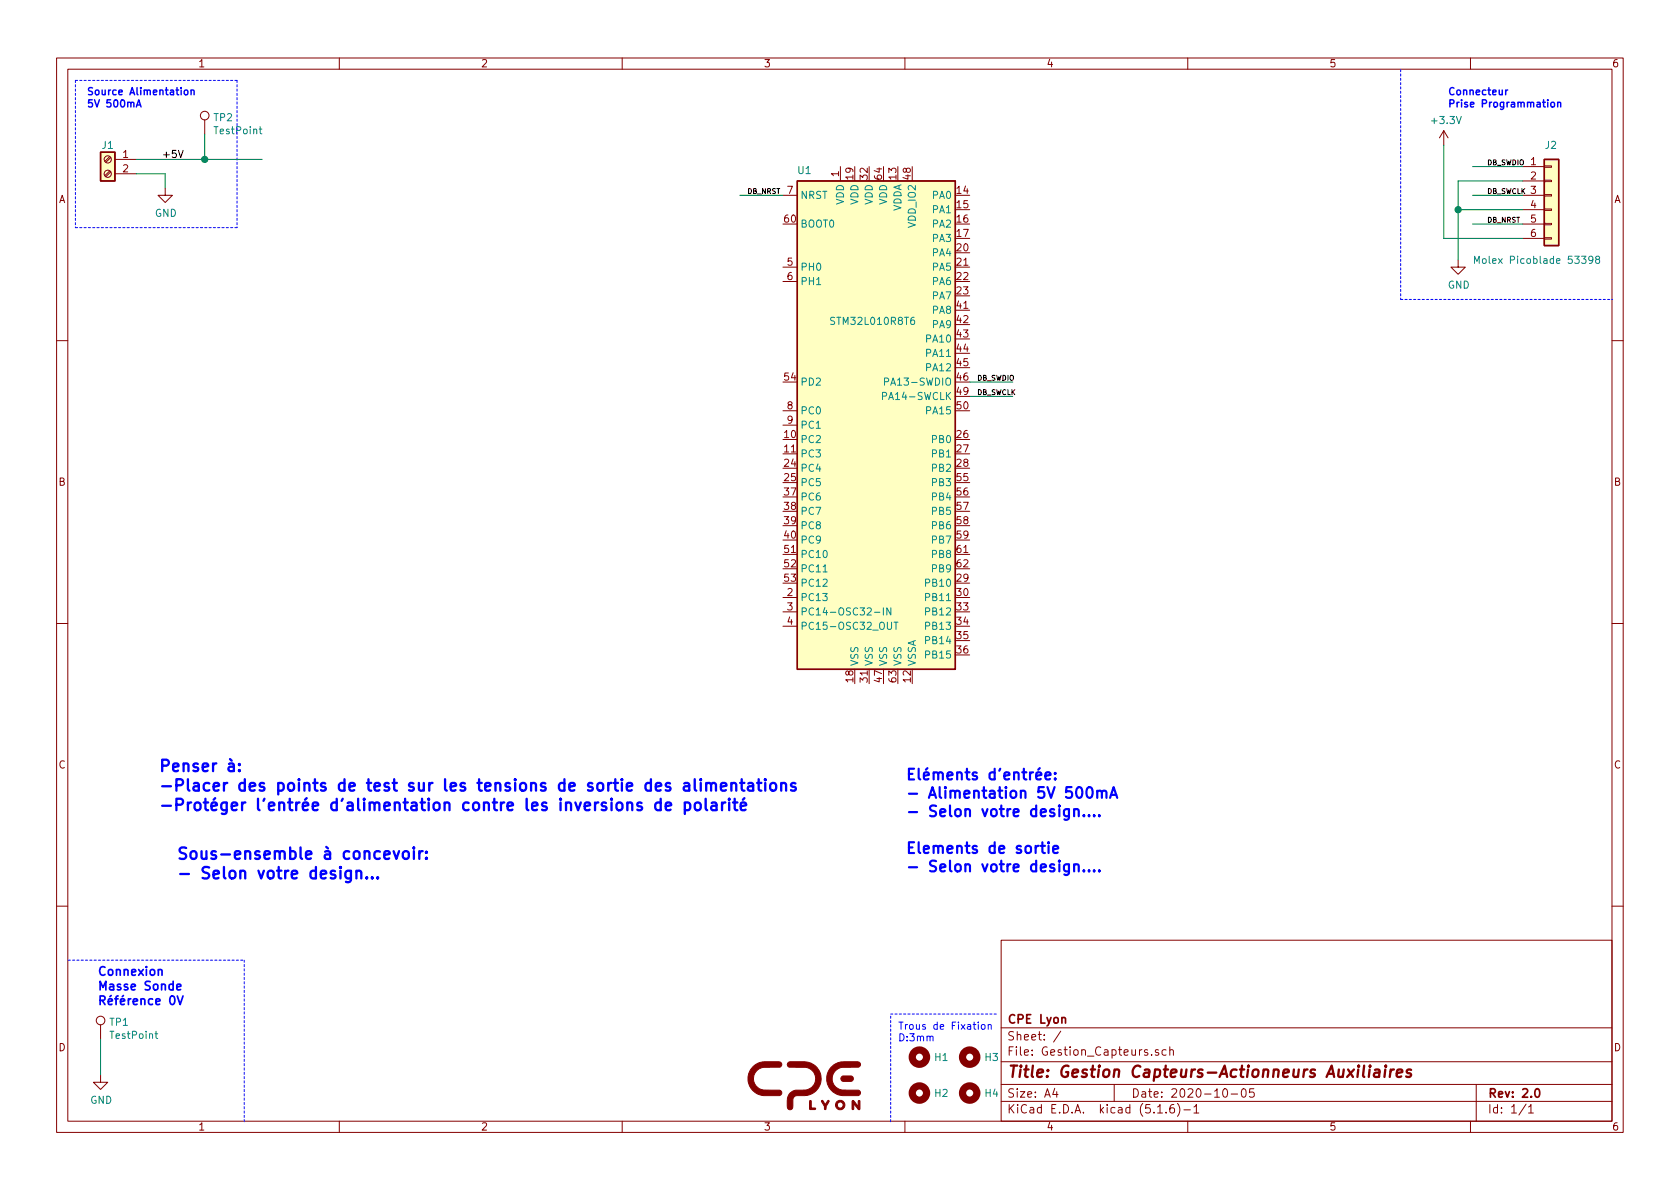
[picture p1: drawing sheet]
<svg xmlns="http://www.w3.org/2000/svg" width="297mm" height="210mm" viewBox="0 0 297 210" stroke-linecap="round" stroke-linejoin="round" font-family="sans-serif">
<g fill="none" stroke="#840000" stroke-width=".18">
<path d="M10 10.3h277v189.9h-277zM12 12.2h273v186.1h-273zM60 10.3v1.9M110 10.3v1.9M160 10.3v1.9M210 10.3v1.9M260 10.3v1.9M19.4 30.2l-.9 .9M19.4 27.7l-.9 .8M19.6 30.4l-.9 .8M19.6 27.9l-.9 .8M20.3 28.2h3.8"/>
<path d="M20.3 30.7h3.8M29.2 33.3v1.2h1.3l-1.3 1.3-1.3-1.3h1.3M36.2 21.2v2.5M138.4 34.5h2.6M148.6 29.5v2.5M255.3 23.1l-.8 1.3M255.3 23.1v2.5M255.3 23.1l.7 1.3M269.2 29.5h3.8M269.2 32h3.8M269.2 34.5h3.8M269.2 37.1h3.8"/>
<path d="M269.2 39.6h3.8M273 39.5h1.3v.2h-1.3zM273 37h1.3v.2h-1.3zM273 31.9h1.3v.2h-1.3zM273 29.3h1.3v.3h-1.3zM273 34.4h1.3v.3h-1.3zM138.4 47.2h2.6M138.4 49.8h2.6M257.8 46v1.2h1.3l-1.3 1.3-1.3-1.3h1.3M269.2 42.2h3.8M273 42h1.3v.3h-1.3zM10 60.2h2"/>
<path d="M138.4 72.6h2.6M138.4 75.2h2.6M285 60.2h2M10 110.3h2M138.4 105.7h2.6M138.4 108.2h2.6M138.4 110.7h2.6M285 110.3h2M10 160.2h2M177 166.3h108v32h-108zM285 160.2h2M17.8 190.1v1.3h1.2l-1.2 1.3-1.3-1.3h1.3"/>
<path d="M17.8 181.2v2.6M60 198.3v1.9M110 198.3v1.9M160 198.3v1.9M177 194.8h108M177 191.8h108M177 187.8h108M177 181.8h108M186.5 192.5l-.4 1h1M186.8 193v1M187.6 182.3l-1.3 2M197 191.8v3"/>
<path d="M204.7 196.8h.8M204.8 185.7l-.3-.1-.2 .2v.2l.5 .2v.3h-.5M206.2 196.7v.1M206.2 185.7l-.4-.1-.3 .3v.6l.3 .1 .4-.1M206.8 185.7l.2-.1 .4 .1 .1 .9M206.8 185.1v1.5M207.5 195.3a.59 .59 0 0 0-.7 .7v.5l.2 .2 .4 .1 .2-.1 .1-.5-.2-.2-.4-.1-.3 .3M208.2 195.1a1.71 1.71 0 0 1 0 2.3M209.3 196.3h1.2M210 198.3v1.9M211.1 195.8l.4-.5v1.5M211.1 196.8h.9"/>
<path d="M216.3 192.7l.4-.2a.94 .94 0 0 1 0 1.5 .79 .79 0 0 1-.4-1.3zM217.7 193.5h1.1M219.6 192.7l.4-.2a.94 .94 0 0 1 0 1.5 .82 .82 0 0 1-.4-1.3zM221.7 192.5h-.7l-.1 .7 .2-.1 .5 .1 .2 .2-.1 .5-.2 .1-.6-.1M260 198.3v1.9M261 191.8v6.5M269.8 195.2l-1.2 2M270.3 195.8l.4-.5v1.5M270.3 196.8h.8"/>
<circle cx="19" cy="28.2" r=".63"/>
<circle cx="19" cy="30.7" r=".63"/>
<circle cx="36.2" cy="20.4" r=".76"/>
<circle cx="17.8" cy="180.5" r=".76"/>
</g>
<path d="M271.5 192.7l.2-.2a.81 .81 0 0 1 .6 .6 .81 .81 0 0 1-.3 .8l-.1 .1a.79 .79 0 0 1-.4-1.3z" fill="none" stroke="#840000" stroke-width=".3"/>
<path d="M242.2 189.1l-.2 1.3M242.2 188.4v.2l.1-.1-.1-.1v.2M243.1 189.2h.8l-.1 1.2M243.9 189.6l-.7 .1a.4 .4 0 0 0-.3 .3 .4 .4 0 0 0 .3 .4l.6-.1M244.9 189.1l-.1 1.3M245 188.4l-.1 .1 .1 .1v-.2v.2M245.9 189.1l-.2 1.3M246.5 189.1a.54 .54 0 0 0-.7 .4M247 189.8l.9-.2v-.4h-.8l-.2 1 .3 .2 .6-.1M249.5 189.2a.49 .49 0 0 0-.8 .3l.1 .2 .5 .1 .2 .3-.3 .3-.6-.1" fill="none" stroke="#840000" stroke-width=".41"/>
<g fill="#ffffc2" stroke="#ffffc2" stroke-width=".18">
<path d="M273 28.2h2.6v15.2h-2.6z"/>
<path d="M141 32h27.9v86.4h-27.9z"/>
<path d="M17.8 26.9h2.5v5.1h-2.5z"/>
</g>
<path d="M17.8 26.9h2.5v5.1h-2.5zM141 32h27.9v86.4h-27.9zM273 28.2h2.6v15.2h-2.6z" fill="none" stroke="#840000" stroke-width=".25"/>
<g fill="none" stroke="#008484" stroke-width=".18">
<path d="M45.8 22.8h.5M46 22.4v1.1l.3 .2M260.7 46.6v-1.3l.4 .9 .4-.9v1.3M281.6 45.9l-.2 .2-.4-.1-.1-.1 .1-.5 .4-.1 .2 .1a.87 .87 0 0 1-.3 1.2h-.3M282.3 45.9l-.1-.2v-.3l.1-.1 .4 .1 .1 .3-.6 .2-.1 .2v.2l.2 .3 .4-.1 .1-.2v-.3l-.2-.1M156 70h.6l.2-.2-.1-.3-.2-.1h-.5v1.3M156.4 67.5l.7-.1v-.4l-.2-.2h-.5v1.3M145.5 101.1h.8M154.6 108.3h1M156.2 107.5v1.3M156.9 110v1.1l.2 .2 .4-.1 .1-.1v-1.1M157.5 107.5v1.3l-.7-1.3v1.3"/>
<path d="M158.1 110h.7M158.4 110v1.3M27.4 182.8h.5M27.6 182.4v1.1l.3 .1"/>
</g>
<g fill="none" stroke="#840000" stroke-width="1.3">
<circle cx="162.6" cy="186.9" r="1.27"/>
<circle cx="162.6" cy="193.3" r="1.27"/>
<circle cx="171.4" cy="186.9" r="1.27"/>
<circle cx="171.4" cy="193.3" r="1.27"/>
</g>
<g fill="#840000" stroke="#840000" stroke-width=".18">
<path d="M139.3 187.9l.3-.1h2.7a3 3 0 0 1 2.9 2.9 3 3 0 0 1-2.9 3h-1.5l-.4 .2-.2 .5v1.2a.51 .51 0 0 1-.5 .7 .51 .51 0 0 1-.5-.6v-1.1a1.78 1.78 0 0 1 1.5-1.8h1.3a2.04 2.04 0 0 0 2.2-1.7 2.04 2.04 0 0 0-1.5-2.3l-3.2-.1a.44 .44 0 0 1-.2-.8z"/>
<path d="M147.9 194.8a.84 .84 0 0 1 1.2-.1 .84 .84 0 0 1 .2 1.2 .84 .84 0 0 1-1.2 .2l-.4-.6h.3a.52 .52 0 0 0 .8 .4 .52 .52 0 0 0 0-.9 .52 .52 0 0 0-.8 .4l-.3 .1z"/>
<path d="M150.7 194.7v-.1a.92 .92 0 0 1 .8 .7l.2 .4v-1l.3-.1v1.6l-.3-.1-.7-1v1l-.3 .1z"/>
<path d="M145.2 194.7l.3-.1 .4 .7 .4-.6a.16 .16 0 0 1 .3-.1 .16 .16 0 0 1-.1 .3l-.4 .8-.1 .5h-.2a1.77 1.77 0 0 0-.5-1.4z"/>
<path d="M143.2 194.7h.2v1.2h.7v.3h-.9z"/>
<path d="M133.1 188.6a2.88 2.88 0 0 1 2-.8h2.6a.49 .49 0 0 1 .5 .3 .49 .49 0 0 1-.3 .6h-1.8a2.78 2.78 0 0 0-1.8 .3 2.01 2.01 0 0 0-1.1 2.1 2.01 2.01 0 0 0 1.8 1.7h2.9a.5 .5 0 0 1 .3 .5 .5 .5 0 0 1-.4 .4h-2.7a3 3 0 0 1-2.8-2.6 2.97 2.97 0 0 1 .8-2.5z"/>
<path d="M146.9 188.7l.9-.6 .8-.3h3.1a.49 .49 0 0 1 .4 .4 .49 .49 0 0 1-.3 .5h-2.9a2.03 2.03 0 0 0-1.8 2 2.03 2.03 0 0 0 1.7 2.1h3a.5 .5 0 0 1 .3 .5 .5 .5 0 0 1-.4 .4h-2.7a3 3 0 0 1-2.8-2.6l.1-1.3z"/>
<path d="M148.8 190.4l.2-.1h1.5a.5 .5 0 0 1 .4 .5 .5 .5 0 0 1-.4 .4h-1.5a.49 .49 0 0 1-.2-.8z"/>
</g>
<path d="M13.3 14.2h28.6M13.3 14.2v26.1M41.9 14.2v26.1M247.6 12.3v40.7M13.3 40.3h28.6M247.6 53h37.5M12.1 169.8h31.1M43.2 169.8v28.6M157.5 179.3h19M157.5 198.4v-19.1" fill="none" stroke="#00f" stroke-width=".18" stroke-dasharray=".4 .4"/>
<g fill="none" stroke="#008400" stroke-width=".18">
<path d="M24.1 30.7h5.1v2.6M24.1 28.2h22.3M36.2 23.7v4.5M130.8 34.5h7.6M255.3 25.6v16.6h13.9M257.8 37.1h11.4M260.3 39.6h8.9M260.3 34.5h8.9M260.3 29.5h8.9M269.2 32h-11.4v14M171.4 70.1h7.7M171.4 67.6h7.7"/>
<path d="M17.8 183.8v6.3"/>
</g>
<path d="M31.5 26.6l.5 1.3 .4-1.3" fill="none" stroke="#000" stroke-width=".18"/>
<path d="M164.4 183.4l.2-.2 .3 .1 .1 .8M173 180.7v.2M173 181.2v.8M173.6 181.3l.2-.1h.3l.1 .2-.1 .6h-.3l-.2-.1zM174.7 181.3l.2-.1h.3l.1 .8M174.7 181.2v.8" fill="none" stroke="#00f" stroke-width=".18"/>
<path d="M24.1 18.9l.4-1.3 .4 1.3M24.2 18.6h.6M32.7 16l.3-.1 .2 .1-.1 .7-.3 .1-.2-.3zM33.8 16l.2-.1 .3 .1v.8M33.8 15.9v.9M266.6 15.9l-.4 .2M274.3 18.1h.3l.2 .1v.7h-.4l-.2-.2zM275.4 18.2l.2-.1h.3v.8M275.4 18.1v.8" fill="none" stroke="#00f" stroke-width=".25"/>
<g fill="none" stroke="#00f" stroke-width=".38">
<path d="M184.8 137.2l1-.2-.2-.3-.5-.1-.3 .2 .1 .9 .2 .1 .5-.1M186.6 137.7h.1l-.1 .1-.1-.1h.1v.1M186.6 136.7h.1l-.1 .1-.1-.1h.1v.1M192.3 139.4a.45 .45 0 0 1 .4-.2 .45 .45 0 0 1 .4 .3 .98 .98 0 0 1-.5 1.6 1.09 1.09 0 0 1-.4-1.6zM194 140a.47 .47 0 0 1 .8 .1v1M194 139.8v1.3M184 149.6h.8M184.3 148.9v1.7l.1 .1 .4 .1M185.4 148.9l-.1 .1h.2l-.1-.1v.2M185.4 149.6v1.2M186.2 150.2l.9-.2-.1-.3-.5-.1-.3 .3 .1 .8 .2 .1 .5-.1M189.9 143.3a.47 .47 0 0 1 .8 .1v.9"/>
<path d="M189.9 153a.47 .47 0 0 1 .8 .1v1M189.9 143.1v1.2M189.9 152.8v1.3M191.6 144.2h.1l-.1 .1-.1-.1h.1v.1M191.6 153.9l.1 .1-.1 .1-.1-.1 .1-.1v.2M192.6 144.2v.1l-.1-.1h.1v.1M192.6 153.9v.2l-.1-.1 .1-.1v.2M193.4 144.2h.1l-.1 .1v-.1v.1M193.4 153.9l.1 .1-.1 .1v-.2v.2M194.4 144.2h.1l-.1 .1-.1-.1h.1v.1M194.4 153.9l.1 .1-.1 .1v-.2v.2M194.8 140.1a.45 .45 0 0 1 .8-.2v1.2"/>
<path d="M196.3 141.1l.6-1.9 .6 1.9M196.4 140.6h1"/>
</g>
<g fill="none" stroke="#00f" stroke-width=".41">
<path d="M42.3 136.2l.1 .1-.1 .1-.1-.1 .1-.1v.2M42.3 135.1l.1 .1-.1 .1-.1-.1 .1-.1v.2M122.8 137.8v1.7l.3 .3M123.9 137.8l-.1 .1h.2l-.1-.1v.2M123.9 138.4v1.4M124.9 138.7a.49 .49 0 0 1 .4-.3 .49 .49 0 0 1 .4 .4v1M124.9 138.4v1.4M125.7 138.8l.3-.4 .5 .2 .1 1.2M127.5 139.1l.9-.2-.1-.3-.5-.2-.3 .4 .1 .9 .2 .1 .5-.1M129.3 138.7a.52 .52 0 0 1 .8-.1l.1 1.2M129.3 138.4v1.4M130.9 138.4h.7"/>
<path d="M131.1 137.8v1.7l.1 .2 .4 .1M132.3 138.6l.2-.2 .6 .2 .1 1.2M133.2 138.9l-.7 .1a.4 .4 0 0 0-.3 .4 .4 .4 0 0 0 .3 .4l.7-.1M133.9 138.4h.7M134.1 137.8v1.7l.1 .2 .4 .1M135.3 137.8l-.1 .1h.2l-.1-.1v.2M135.3 138.4v1.4M136.3 138.7a.54 .54 0 0 1 .5-.3 .54 .54 0 0 1 .4 .5v.5a.55 .55 0 0 1-.5 .4 .55 .55 0 0 1-.5-.4zM138.1 138.7a.49 .49 0 0 1 .5-.3 .49 .49 0 0 1 .4 .4v1M138.1 138.4v1.4M140.6 138.6a.49 .49 0 0 0-.7 .2l.1 .2 .6 .2 .1 .2-.1 .3-.2 .1-.5-.1M62.1 154v1.6a.56 .56 0 0 1-.9 .3"/>
<path d="M62.1 154.1a.65 .65 0 0 0-.9 .1l-.1 .2 .1 .7a.65 .65 0 0 0 .9 .1M63 154.2a.49 .49 0 0 1 .5-.2 .49 .49 0 0 1 .4 .3v1M63 154v1.3M64.8 155.1l.1 .1-.1 .1-.1-.1 .1-.1v.2M65.8 155.1l.1 .1-.1 .1-.1-.1 .1-.1v.2M66.8 155.1l.1 .1-.1 .1-.1-.1 .1-.1v.2M69.6 150.5l.5 1.4 .5-1.4M71.3 150.7a.54 .54 0 0 1 .6-.2 .54 .54 0 0 1 .4 .4v.6a.55 .55 0 0 1-.5 .4 .55 .55 0 0 1-.6-.4zM73.2 149.9l-.1 .1h.1v-.1v.1M73.2 150.5v1.4M74.1 150.5v1.4M74.7 150.5a.5 .5 0 0 0-.6 .4"/>
<path d="M75.4 151.7l.1 .1-.1 .1-.1-.1 .1-.1v.2M75.4 150.6l.1 .1-.1 .1-.1-.1 .1-.1v.2M116.8 142l-.5-.1-.5 .4v.6l.3 .3 .2 .1 .5-.1M116.8 141.2v2.1M117.7 142.6l1-.2-.1-.4-.6-.1-.3 .3 .1 1 .2 .1 .6-.1M121.1 142l.6-.1 .3 .4v.6l-.1 .3-.2 .1-.6-.1M121.1 141.9v2M122.9 142.1a.56 .56 0 0 1 .6-.2 .56 .56 0 0 1 .4 .4v.6a.55 .55 0 0 1-.5 .4 .55 .55 0 0 1-.6-.4zM124.8 141.2v1.8l.2 .3M125.8 142l.2-.1 .6 .1 .1 1.3M126.7 142.4l-.7 .1a.41 .41 0 0 0-.3 .4 .41 .41 0 0 0 .3 .4l.7-.1M127.7 141.9v1.4"/>
<path d="M128.2 141.9a.54 .54 0 0 0-.5 .4M128.9 141.2l-.1 .1h.2l-.1-.1v.2M128.9 141.9v1.4M129.6 141.9h.8M129.9 141.2v1.8l.1 .2 .4 .1M131 142.6l.9-.2-.1-.4-.6-.1-.2 .3v1l.2 .1 .6-.1M131.6 141.1l-.3 .3"/>
</g>
<path d="M31.3 174.5l.7-.1-.1-.3-.4-.1-.2 .2v.8h.6M31.3 176.1l.6 1.5 .5-1.5" fill="none" stroke="#00f" stroke-width=".3"/>
<g fill="#008400" stroke="#008400" stroke-width=".25">
<circle cx="257.8" cy="37.1" r=".51"/>
<circle cx="36.2" cy="28.2" r=".51"/>
</g>
<g font-size="2.8" fill="#00f">
<text x="27.9" y="136.5">Penser à:</text>
<text x="27.9" y="139.9">-Placer des points de test sur les tensions de sortie des alimentations</text>
<text x="27.9" y="143.4">-Protéger l'entrée d'alimentation contre les inversions de polarité</text>
<text x="31.1" y="152">Sous-ensemble à concevoir:</text>
<text x="31.1" y="155.4">- Selon votre design...</text>
</g>
<text font-size="2.8" fill="#840000" x="178" y="190.5">Title: Gestion Capteurs-Actionneurs Auxiliaires</text>
<g font-size="2.7" fill="#00f">
<text x="160" y="137.9">Eléments d'entrée:</text>
<text x="160" y="141.2">- Alimentation 5V 500mA</text>
<text x="160" y="144.4">- Selon votre design....</text>
<text x="160" y="150.9">Elements de sortie</text>
<text x="160" y="154.2">- Selon votre design....</text>
</g>
<g font-size="2.1" fill="#00f">
<text x="17.1" y="172.5">Connexion</text>
<text x="17.1" y="175.1">Masse Sonde</text>
<text x="17.1" y="177.7">Référence 0V</text>
</g>
<g font-size="2.1" fill="#840000">
<text x="178" y="184">Sheet: /</text>
<text x="178" y="181">CPE Lyon</text>
<text x="178" y="186.7">File: Gestion_Capteurs.sch</text>
<text x="178" y="196.9">KiCad E.D.A. kicad (5.1.6)-1</text>
<text x="178" y="194.1">Size: A4</text>
<text x="200" y="194.1">Date: 2020-10-05</text>
<text x="263" y="194.1">Rev: 2.0</text>
<text x="263" y="196.9">Id: 1/1</text>
</g>
<g font-size="1.8" fill="#840000">
<text x="35" y="11.9">1</text>
<text x="85" y="11.9">2</text>
<text x="135" y="11.9">3</text>
<text x="185" y="11.9">4</text>
<text x="235" y="11.9">5</text>
<text x="285" y="11.9">6</text>
<text x="21.7" y="27.9">1</text>
<text x="270.7" y="29.2">1</text>
<text x="10.4" y="35.9">A</text>
<text x="21.7" y="30.5">2</text>
<text x="139.2" y="34.3">7</text>
<text x="148.3" y="31.2" transform="rotate(-90 148.3 31.2)">1</text>
<text x="150.9" y="31.7" transform="rotate(-90 150.9 31.7)">19</text>
<text x="153.4" y="31.7" transform="rotate(-90 153.4 31.7)">32</text>
<text x="156" y="31.7" transform="rotate(-90 156 31.7)">64</text>
<text x="158.5" y="31.7" transform="rotate(-90 158.5 31.7)">13</text>
<text x="161" y="31.7" transform="rotate(-90 161 31.7)">48</text>
<text x="169.2" y="34.3">14</text>
<text x="270.7" y="31.7">2</text>
<text x="270.7" y="34.3">3</text>
<text x="285.4" y="35.9">A</text>
<text x="138.7" y="39.4">60</text>
<text x="169.2" y="36.8">15</text>
<text x="169.2" y="39.4">16</text>
<text x="169.2" y="41.9">17</text>
<text x="270.7" y="36.8">4</text>
<text x="270.7" y="39.4">5</text>
<text x="270.7" y="41.9">6</text>
<text x="139.2" y="47">5</text>
<text x="169.2" y="44.4">20</text>
<text x="169.2" y="47">21</text>
<text x="139.2" y="49.5">6</text>
<text x="169.2" y="49.5">22</text>
<text x="169.2" y="52.1">23</text>
<text x="169.2" y="54.6">41</text>
<text x="169.2" y="57.1">42</text>
<text x="169.2" y="59.7">43</text>
<text x="169.2" y="62.2">44</text>
<text x="169.2" y="64.8">45</text>
<text x="138.7" y="67.3">54</text>
<text x="169.2" y="67.3">46</text>
<text x="169.2" y="69.8">49</text>
<text x="138.7" y="77.5">10</text>
<text x="139.2" y="72.4">8</text>
<text x="139.2" y="74.9">9</text>
<text x="169.2" y="77.5">26</text>
<text x="169.2" y="72.4">50</text>
<text x="138.7" y="80">11</text>
<text x="138.7" y="82.5">24</text>
<text x="169.2" y="80">27</text>
<text x="169.2" y="82.5">28</text>
<text x="10.4" y="85.9">B</text>
<text x="138.7" y="85.1">25</text>
<text x="138.7" y="87.6">37</text>
<text x="169.2" y="85.1">55</text>
<text x="169.2" y="87.6">56</text>
<text x="285.4" y="85.9">B</text>
<text x="138.7" y="90.2">38</text>
<text x="138.7" y="92.7">39</text>
<text x="138.7" y="95.2">40</text>
<text x="169.2" y="90.2">57</text>
<text x="169.2" y="92.7">58</text>
<text x="169.2" y="95.2">59</text>
<text x="138.7" y="97.8">51</text>
<text x="138.7" y="100.3">52</text>
<text x="169.2" y="97.8">61</text>
<text x="169.2" y="100.3">62</text>
<text x="138.7" y="102.9">53</text>
<text x="139.2" y="105.4">2</text>
<text x="139.2" y="107.9">3</text>
<text x="169.2" y="102.9">29</text>
<text x="169.2" y="105.4">30</text>
<text x="169.2" y="107.9">33</text>
<text x="139.2" y="110.5">4</text>
<text x="169.2" y="110.5">34</text>
<text x="169.2" y="113">35</text>
<text x="169.2" y="115.6">36</text>
<text x="150.9" y="120.6" transform="rotate(-90 150.9 120.6)">18</text>
<text x="153.4" y="120.6" transform="rotate(-90 153.4 120.6)">31</text>
<text x="156" y="120.6" transform="rotate(-90 156 120.6)">47</text>
<text x="158.5" y="120.6" transform="rotate(-90 158.5 120.6)">63</text>
<text x="161" y="120.6" transform="rotate(-90 161 120.6)">12</text>
<text x="10.4" y="135.9">C</text>
<text x="285.4" y="135.9">C</text>
<text x="10.4" y="185.9">D</text>
<text x="285.4" y="185.9">D</text>
<text x="35" y="199.9">1</text>
<text x="85" y="199.9">2</text>
<text x="135" y="199.9">3</text>
<text x="185" y="199.9">4</text>
<text x="235" y="199.9">5</text>
<text x="285" y="199.9">6</text>
</g>
<g font-size="1.8" fill="#00f">
<text x="15.2" y="16.8">Source Alimentation</text>
<text x="255.9" y="16.8">Connecteur</text>
<text x="15.2" y="19">5V 500mA</text>
<text x="255.9" y="19">Prise Programmation</text>
<text x="158.7" y="182.1">Trous de Fixation</text>
<text x="158.7" y="184.1">D:3mm</text>
</g>
<g font-size="1.8" fill="#008484">
<text x="37.8" y="21.4">TP2</text>
<text x="38.1" y="23.7">TestPoint</text>
<text x="253.3" y="21.9">+3.3V</text>
<text x="18.1" y="26.3">J1</text>
<text x="273.3" y="26.3">J2</text>
<text x="141.1" y="30.8">U1</text>
<text x="141.5" y="35.2">NRST</text>
<text x="165" y="35.2">PA0</text>
<text x="27.4" y="38.3">GND</text>
<text x="141.5" y="40.3">BOOT0</text>
<text x="149.2" y="36.2" transform="rotate(-90 149.2 36.2)">VDD</text>
<text x="151.8" y="36.2" transform="rotate(-90 151.8 36.2)">VDD</text>
<text x="154.3" y="36.2" transform="rotate(-90 154.3 36.2)">VDD</text>
<text x="156.8" y="36.2" transform="rotate(-90 156.8 36.2)">VDD</text>
<text x="159.4" y="37.5" transform="rotate(-90 159.4 37.5)">VDDA</text>
<text x="161.9" y="40.1" transform="rotate(-90 161.9 40.1)">VDD_IO2</text>
<text x="165" y="37.7">PA1</text>
<text x="165" y="40.3">PA2</text>
<text x="141.5" y="47.9">PH0</text>
<text x="165" y="42.8">PA3</text>
<text x="165" y="45.3">PA4</text>
<text x="165" y="47.9">PA5</text>
<text x="262.1" y="46.7">Molex Picoblade 53398</text>
<text x="141.5" y="50.4">PH1</text>
<text x="165" y="50.4">PA6</text>
<text x="165" y="53">PA7</text>
<text x="256" y="51">GND</text>
<text x="147.3" y="57.4">STM32L010R8T6</text>
<text x="165" y="55.5">PA8</text>
<text x="165" y="58">PA9</text>
<text x="164" y="60.6">PA10</text>
<text x="164" y="63.1">PA11</text>
<text x="164" y="65.7">PA12</text>
<text x="141.5" y="68.2">PD2</text>
<text x="156.9" y="70.7">PA14-SWCLK</text>
<text x="157.4" y="68.2">PA13-SWDIO</text>
<text x="141.5" y="73.3">PC0</text>
<text x="141.5" y="75.8">PC1</text>
<text x="164" y="73.3">PA15</text>
<text x="141.5" y="78.4">PC2</text>
<text x="141.5" y="80.9">PC3</text>
<text x="141.5" y="83.4">PC4</text>
<text x="165" y="78.4">PB0</text>
<text x="165" y="80.9">PB1</text>
<text x="165" y="83.4">PB2</text>
<text x="141.5" y="86">PC5</text>
<text x="141.5" y="88.5">PC6</text>
<text x="165" y="86">PB3</text>
<text x="165" y="88.5">PB4</text>
<text x="141.5" y="91.1">PC7</text>
<text x="141.5" y="93.6">PC8</text>
<text x="165" y="91.1">PB5</text>
<text x="165" y="93.6">PB6</text>
<text x="141.5" y="96.1">PC9</text>
<text x="141.5" y="98.7">PC10</text>
<text x="141.5" y="101.2">PC11</text>
<text x="165" y="96.1">PB7</text>
<text x="165" y="98.7">PB8</text>
<text x="165" y="101.2">PB9</text>
<text x="141.5" y="106.3">PC13</text>
<text x="141.5" y="103.8">PC12</text>
<text x="164" y="103.8">PB10</text>
<text x="164" y="106.3">PB11</text>
<text x="141.5" y="108.8">PC14-OSC32-IN</text>
<text x="141.5" y="111.4">PC15-OSC32_OUT</text>
<text x="164" y="108.8">PB12</text>
<text x="164" y="111.4">PB13</text>
<text x="164" y="113.9">PB14</text>
<text x="151.8" y="117.9" transform="rotate(-90 151.8 117.9)">VSS</text>
<text x="154.3" y="117.9" transform="rotate(-90 154.3 117.9)">VSS</text>
<text x="156.8" y="117.9" transform="rotate(-90 156.8 117.9)">VSS</text>
<text x="159.4" y="117.9" transform="rotate(-90 159.4 117.9)">VSS</text>
<text x="161.9" y="117.9" transform="rotate(-90 161.9 117.9)">VSSA</text>
<text x="164" y="116.5">PB15</text>
<text x="19.4" y="181.4">TP1</text>
<text x="19.7" y="183.7">TestPoint</text>
<text x="165.3" y="187.6">H1</text>
<text x="174.2" y="187.6">H3</text>
<text x="16" y="195.2">GND</text>
<text x="165.3" y="194">H2</text>
<text x="174.2" y="194">H4</text>
</g>
<text font-size="1.8" x="28.6" y="27.9">+5V</text>
<g font-size="1.2">
<text x="262.9" y="29.2">DB_SWDIO</text>
<text x="132.1" y="34.3">DB_NRST</text>
<text x="262.9" y="34.3">DB_SWCLK</text>
<text x="262.9" y="39.4">DB_NRST</text>
<text x="172.7" y="67.3">DB_SWDIO</text>
<text x="172.7" y="69.8">DB_SWCLK</text>
</g>
</svg>
